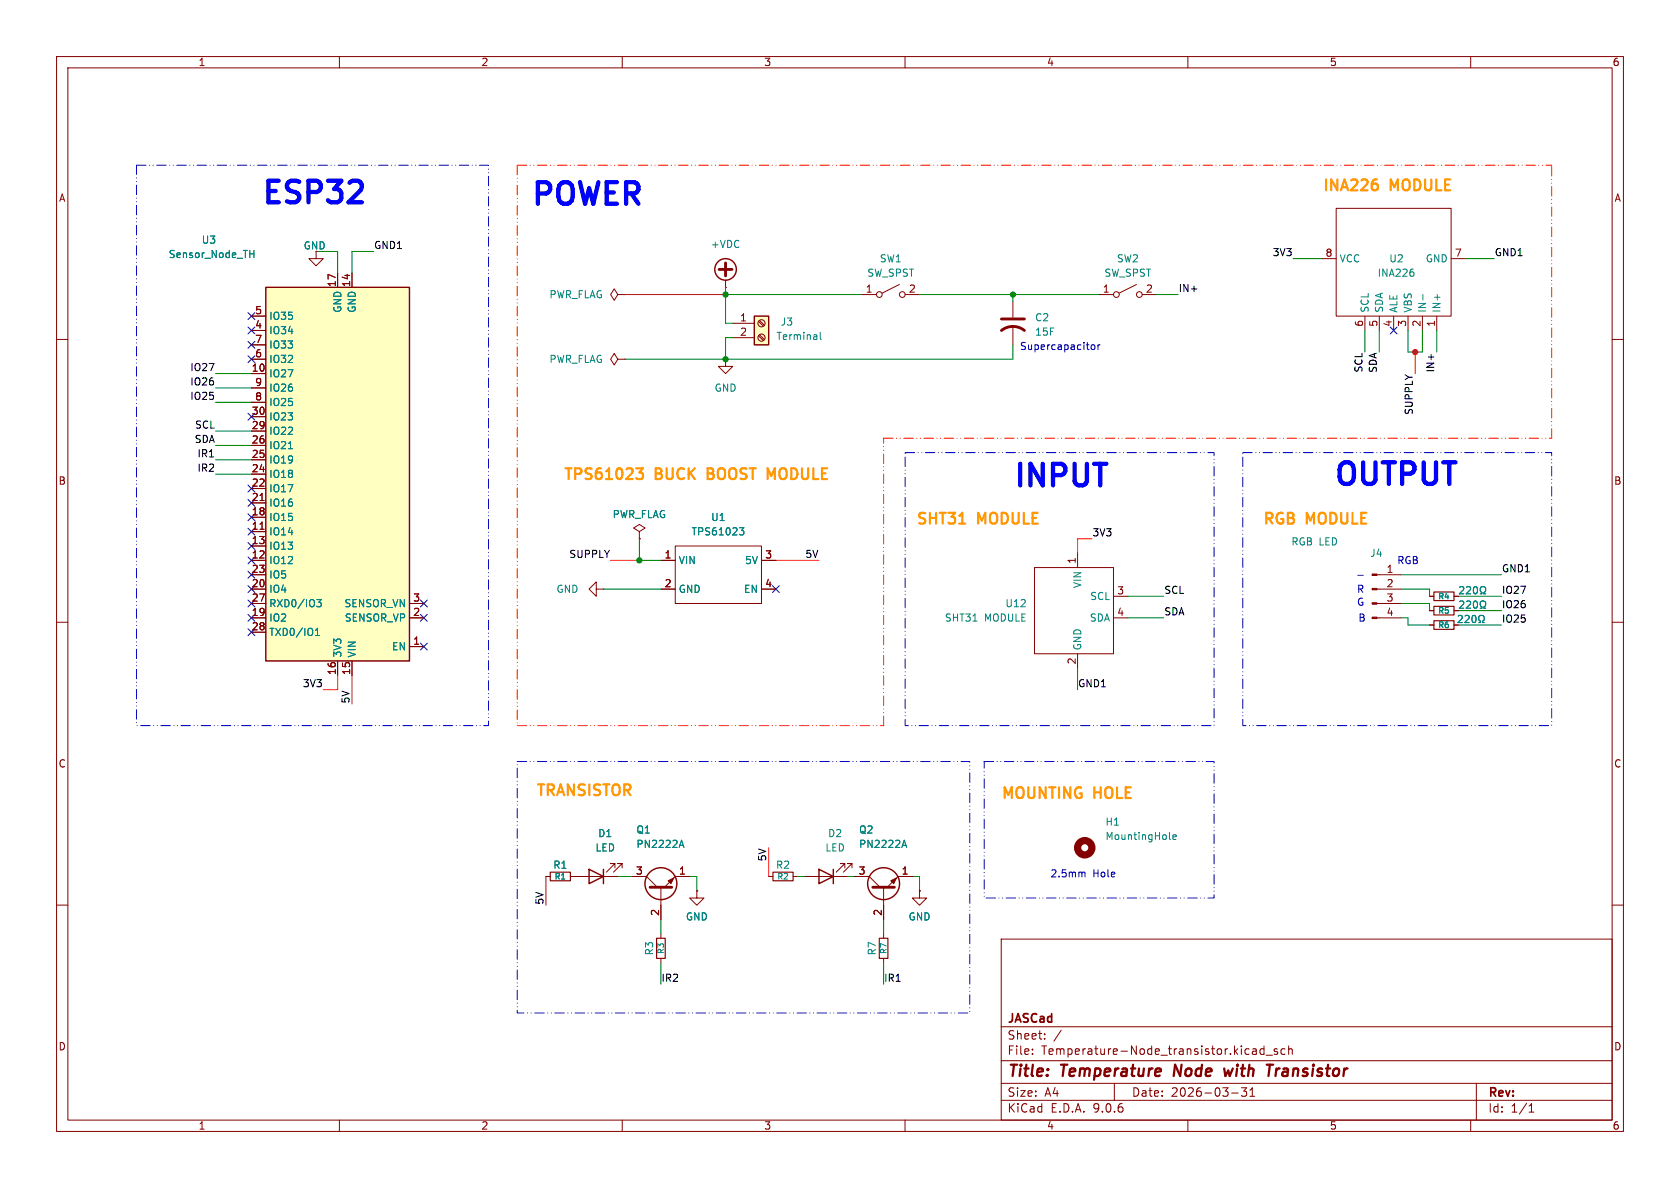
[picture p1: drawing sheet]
<svg xmlns="http://www.w3.org/2000/svg" width="297mm" height="210mm" viewBox="0 0 297 210" stroke-linecap="round" stroke-linejoin="round" font-family="sans-serif">
<g fill="none" stroke="#840000" stroke-width=".18">
<path d="M10 10h277v190h-277zM12 12h273v186h-273zM60 10v2M110 10v2M160 10v2M210 10v2M260 10v2M236.2 36.8h20.3v19.1h-20.3zM55.9 44.5v1.2h1.2l-1.2 1.3-1.3-1.3h1.3M109.2 52.1l-.6-1-.7 1 .7 1 .6-1h1.3M110.5 52.1h.1M128.3 50.8h.1"/>
<path d="M128.3 49.5v1.3M179.1 53.3v2.8M179.1 57.7v3.3M233.7 45.7h2.5M241.3 55.9v2.5M243.8 55.9v2.5M246.4 55.9v2.5M248.9 55.9v2.5M251.5 55.9v2.5M254 55.9v2.5M256.5 45.7h2.6M10 60h2"/>
<path d="M109.2 63.5l-.6-1-.7 1 .7 1 .6-1h1.3M110.5 63.5h.1M285 60h2M113 94l1-.7-1-.6-1 .6 1 .7v1.3M113 95.3h.1M116.8 99.1h2.6M119.4 96.5h15.2v10.2h-15.2zM134.6 99.1h2.6M190.5 97.8v2.5M10 110h2M105.4 104.1v-1.2l-1.3 1.2 1.3 1.3v-1.3h1.3M106.7 104.1h.1"/>
<path d="M116.8 104.1h2.6M134.6 104.1h2.6M182.9 100.3h13.9v15.3h-13.9zM190.5 115.6v2.5M196.8 105.4h2.6M196.8 109.2h2.6M252.7 110.5h.8M257 110.5h.8M285 110h2M111.8 154.9h2.5l1.9 1.9M116.8 156.8v5.8M121.9 154.9h-2.5l-1.9 1.9"/>
<path d="M10 160h2M116.8 165.1v.8M116.8 169.4v.8M156.2 165.1v.8M156.2 169.4v.8M177 166h108v32h-108zM285 160h2M60 198v2M110 198v2M160 198v2M177 194.5h108M177 191.5h108"/>
<path d="M177 187.5h108M177 181.5h108M182.5 186.3v.1M182.5 185.5v.1M184.7 183.6v.1M184.7 182.8v.1M187.6 182.1l-1.3 2M197 191.5v3M210 198v2M217.7 193.2h1.2M219.5 192.3h.9l-.5 .6 .4 .1v.7l-.2 .1h-.4l-.2-.1M221 193.8h.8"/>
<path d="M221 192.7l.4-.4v1.5M221.9 185.4l.2 .2v.8M222.1 186.3l-.5 .1M222.1 185.8h-.5M223.5 185.5l-.5-.1-.3 .3v.4l.2 .2h.6M223.5 184.9v1.5M223.8 186.5h1.2M225.8 185.5l-.3-.1-.3 .2 .1 .2 .5 .2v.3h-.6M227.2 185.5l-.5-.1-.2 .3v.4l.1 .2h.6M227.8 185.5l.2-.1 .4 .1 .1 .9M227.8 184.9v1.5M260 198v2"/>
<path d="M261 191.5v6.5M270.3 196.6h.9M270.3 195.5l.4-.4v1.5"/>
</g>
<path d="M207.7 188.2l-.2 2M216.4 188.9l.2 1.3 .5-.9 .3 .9 .5-1.3M223.9 188.2h1.2M225.7 188.9l-.2 1.3M226 188.9l-.4 .4" fill="none" stroke="#840000" stroke-width=".4"/>
<path d="M253.5 109.7h3.5v1.6h-3.5zM116.1 165.9h1.5v3.5h-1.5zM155.4 165.9h1.6v3.5h-1.6z" fill="none" stroke="#840000" stroke-width=".2"/>
<path d="M127.1 47.6h2.3M128.3 46.5v2.3M177 58.4a3.3 3.3 0 0 1 4.1 0M177 56.4h4.1M114.9 156.8h3.8" fill="none" stroke="#840000" stroke-width=".51"/>
<g fill="none" stroke="#840000" stroke-width=".25">
<circle cx="128.3" cy="47.6" r="1.9"/>
<circle cx="116.8" cy="156.2" r="2.82"/>
</g>
<path d="M249.9 48.1l.1 .2-.1 .5M251.6 52.1v.9M130.7 93.3h.8l-.4 .5 .3 .1 .1 .4-.2 .3h-.4M172 109.8h.7M257.8 108.9l.5-.1 .2 .3-.8 1h.8M259 108.9l.5-.1 .2 .3-.8 1h.8M260.3 108.9l.2-.1a.68 .68 0 0 1 .5 .6 .68 .68 0 0 1-.5 .7l-.2-.2-.1-.3zM261.4 110.1h.3v-.3a.54 .54 0 0 1-.2-.7 .54 .54 0 0 1 .7-.3 .58 .58 0 0 1-.1 1v.3h.3M120.2 149.4h.6M120.5 148.5l.4 1.3M206.7 148.2l.2 .2M207.4 148l.6-.1-.1-.3h-.4l-.1 .1v.6h.5" fill="none" stroke="#008484" stroke-width=".18"/>
<circle cx="191.8" cy="149.9" r="1.27" fill="none" stroke="#840000" stroke-width="1.3"/>
<path d="M118.1 155.7l1-.5-.5 1z" fill="#840000" stroke="#840000" stroke-width=".18"/>
<path d="M47 50.8h25.4v66h-25.4z" fill="#ffffc2"/>
<g fill="none" stroke="#840000" stroke-width=".25">
<path d="M47 50.8h25.4v66h-25.4zM104.1 153.7l2.6 1.2-2.6 1.3zM106.7 153.7v2.5M144.8 153.7l2.5 1.2-2.5 1.3zM147.3 153.7v2.5"/>
<circle cx="156.2" cy="156.2" r="2.82"/>
</g>
<g fill="none" stroke="#840000" stroke-width=".18">
<path d="M44.4 58.4h2.6M44.4 55.9h2.6M59.7 48.3v2.5M62.2 48.3v2.5M152.4 52.1h2.5M159 50.3l-3 1.5M160 52.1h2.6M194.3 52.1h2.5M200.9 50.3l-3 1.5M201.9 52.1h2.6M44.4 78.7h2.6M44.4 76.2h2.6"/>
<path d="M44.4 73.7h2.6M44.4 71.1h2.6M44.4 68.6h2.6M44.4 66h2.6M44.4 63.5h2.6M44.4 61h2.6M128.3 63.5v1.3h1.2l-1.2 1.2-1.3-1.2h1.3M128.3 63.5h.1M44.4 99.1h2.6M44.4 96.5h2.6M44.4 94h2.6M44.4 91.4h2.6"/>
<path d="M44.4 88.9h2.6M44.4 86.4h2.6M44.4 83.8h2.6M44.4 81.3h2.6M46 93.6h.7M46 88.5h.7M44.4 109.2h2.6M44.4 106.7h2.6M44.4 111.8h2.6M44.4 104.1h2.6M44.4 101.6h2.6M59.7 116.8v2.6"/>
<path d="M62.2 116.8v2.6M72.4 114.3h2.5M72.4 109.2h2.5M72.4 106.7h2.5M252.7 105.4h.8M252.7 108h.8M257 105.4h.8M257 108h.8M96.5 154.9h.8M100.8 154.9h8.4M108.7 153.4v-.7h-.8h.8l-1.5 1.5M110 153.4v-.7h-.8h.8l-1.5 1.5"/>
<path d="M123.2 157.5v1.3h1.3l-1.3 1.2-1.3-1.2h1.3M123.2 157.5h.1M135.9 154.9h.8M140.2 154.9h.8M142.2 154.9h7.7M149.4 153.4v-.7h-.8h.8l-1.6 1.5M150.6 153.4v-.7h-.7h.7l-1.5 1.5M151.1 154.9h2.6l1.9 1.9M156.2 156.8v5.8M161.3 154.9h-2.6l-1.9 1.9"/>
<circle cx="155.4" cy="52.1" r=".51"/>
<circle cx="159.5" cy="52.1" r=".51"/>
<circle cx="197.4" cy="52.1" r=".51"/>
<circle cx="201.4" cy="52.1" r=".51"/>
</g>
<g fill="none" stroke="#008484" stroke-width=".18">
<path d="M44.2 44.9h.7M44.9 44.3v1.2M51 79.3h.7M55.8 112.3h.7M55.8 111.4l.3-.3v1.2M56 106h.8l-.4 .5 .3 .1v.5l-.2 .2-.4-.1M258.1 103.8l.4-.1 .3 .4-.8 .9h.8M258.1 106.4l.4-.2 .3 .4-.8 .9h.8M259.3 103.8l.4-.1 .3 .4-.8 .9h.8M259.3 106.4l.4-.2 .3 .4-.8 .9h.8M260.6 103.8l.2-.1a.68 .68 0 0 1 .4 .6 .68 .68 0 0 1-.4 .7l-.2-.1-.1-.4zM260.6 106.4l.2-.2a.68 .68 0 0 1 .4 .7 .68 .68 0 0 1-.4 .6l-.2-.1-.1-.4z"/>
<path d="M261.7 105h.3v-.3a.54 .54 0 0 1-.3-.7 .54 .54 0 0 1 .8-.2 .58 .58 0 0 1-.2 .9v.3h.3M261.7 107.5h.3v-.2a.54 .54 0 0 1-.3-.8 .54 .54 0 0 1 .8-.2 .58 .58 0 0 1-.2 1v.2h.3M159.6 149.4h.6M159.9 148.5l.4 1.3"/>
</g>
<path d="M154.3 156.8h3.8" fill="none" stroke="#840000" stroke-width=".51"/>
<path d="M157.5 155.7l1-.5-.5 1z" fill="#840000" stroke="#840000" stroke-width=".18"/>
<path d="M253.5 104.6h3.5v1.6h-3.5zM253.5 107.2h3.5v1.5h-3.5zM97.3 154.2h3.5v1.5h-3.5zM136.7 154.2h3.5v1.5h-3.5z" fill="none" stroke="#840000" stroke-width=".2"/>
<path d="M133.3 55.9h2.6v5.1h-2.6z" fill="#ffffc2"/>
<path d="M133.3 55.9h2.6v5.1h-2.6z" fill="none" stroke="#840000" stroke-width=".25"/>
<g fill="none" stroke="#840000" stroke-width=".18">
<path d="M44.4 58.4h2.6M44.4 55.9h2.6M59.7 48.3v2.5M62.2 48.3v2.5M129.5 57.2h3.8M129.5 59.7h3.8M134.1 56.8l.9 .9M134.1 59.4l.9 .8M134.3 56.6l.8 .9M134.3 59.2l.8 .8M44.4 78.7h2.6M44.4 76.2h2.6"/>
<path d="M44.4 73.7h2.6M44.4 71.1h2.6M44.4 68.6h2.6M44.4 66h2.6M44.4 63.5h2.6M44.4 61h2.6M44.4 99.1h2.6M44.4 96.5h2.6M44.4 94h2.6M44.4 91.4h2.6M44.4 88.9h2.6M44.4 86.4h2.6"/>
<path d="M44.4 83.8h2.6M44.4 81.3h2.6M46 93.6h.7M46 88.5h.7M113 95.3h.1M116.8 99.1h2.6M134.6 99.1h2.6M44.4 101.6h2.6M44.4 104.1h2.6M44.4 106.7h2.6M44.4 109.2h2.6M44.4 111.8h2.6"/>
<path d="M59.7 116.8v2.6M62.2 116.8v2.6M72.4 106.7h2.5M72.4 109.2h2.5M72.4 114.3h2.5M116.8 104.1h2.6M134.6 104.1h2.6M243.4 101.6h4.2M243.4 104.1h4.2M243.4 106.7h4.2M243.4 109.2h4.2M252.7 110.5h.8"/>
<path d="M252.7 108h.8M252.7 105.4h.8M257 110.5h.8M257 108h.8M257 105.4h.8M96.5 154.9h.8M100.8 154.9h3.3M106.7 154.9h2.5M111.8 154.9h2.5M119.4 154.9h2.5M123.2 157.5h.1M151.1 154.9h2.6"/>
<path d="M158.7 154.9h2.6M162.6 157.5v1.3h1.2l-1.2 1.2-1.3-1.2h1.3M162.6 157.5h.1M116.8 160v2.6M156.2 160v2.6"/>
<circle cx="134.6" cy="57.1" r=".63"/>
<circle cx="134.6" cy="59.7" r=".63"/>
</g>
<g fill="none" stroke="#008484" stroke-width=".18">
<path d="M44.2 44.9h.7M44.9 44.3v1.2M145 58.7v1.1l.2 .2M51 79.3h.7M130.7 93.3h.8l-.4 .5 .3 .1 .1 .4-.2 .3h-.4M55.8 112.3h.7M55.8 111.4l.3-.3v1.2M56 106h.8l-.4 .5 .3 .1v.5l-.2 .2-.4-.1M257.8 108.9l.5-.1 .2 .3-.8 1h.8M258.1 106.4l.4-.2 .3 .4-.8 .9h.8M258.1 103.8l.4-.1 .3 .4-.8 .9h.8M259 108.9l.5-.1 .2 .3-.8 1h.8"/>
<path d="M259.3 106.4l.4-.2 .3 .4-.8 .9h.8M259.3 103.8l.4-.1 .3 .4-.8 .9h.8M260.3 108.9l.2-.1a.68 .68 0 0 1 .5 .6 .68 .68 0 0 1-.5 .7l-.2-.2-.1-.3zM260.6 103.8l.2-.1a.68 .68 0 0 1 .4 .6 .68 .68 0 0 1-.4 .7l-.2-.1-.1-.4zM260.6 106.4l.2-.2a.68 .68 0 0 1 .4 .7 .68 .68 0 0 1-.4 .6l-.2-.1-.1-.4zM261.4 110.1h.3v-.3a.54 .54 0 0 1-.2-.7 .54 .54 0 0 1 .7-.3 .58 .58 0 0 1-.1 1v.3h.3M261.7 107.5h.3v-.2a.54 .54 0 0 1-.3-.8 .54 .54 0 0 1 .8-.2 .58 .58 0 0 1-.2 1v.2h.3M261.7 105h.3v-.3a.54 .54 0 0 1-.3-.7 .54 .54 0 0 1 .8-.2 .58 .58 0 0 1-.2 .9v.3h.3M120.2 149.4h.6M120.5 148.5l.4 1.3M159.6 149.4h.6M159.9 148.5l.4 1.3"/>
</g>
<g fill="#840000" stroke="#840000" stroke-width=".18">
<path d="M242.6 101.5h.8v.2h-.8z"/>
<path d="M242.6 104h.8v.3h-.8z"/>
<path d="M242.6 106.6h.8v.2h-.8z"/>
<path d="M242.6 109.1h.8v.2h-.8z"/>
</g>
<path d="M265.8 103.6v1.3M265.8 106.2v1.2M265.8 108.7v1.3M266.6 106.2h.1a.43 .43 0 0 1 .5 .4v.4a.42 .42 0 0 1-.4 .5 .42 .42 0 0 1-.4-.5v-.4zM266.6 103.7l.1-.1a.43 .43 0 0 1 .5 .5v.4a.42 .42 0 0 1-.4 .4 .42 .42 0 0 1-.4-.4v-.4zM266.6 108.8l.1-.1a.43 .43 0 0 1 .5 .4v.5a.42 .42 0 0 1-.4 .4 .42 .42 0 0 1-.4-.4v-.5zM267.7 106.3l.5-.1 .2 .3-.8 .9h.8M267.7 103.7l.5-.1 .2 .4-.8 .9h.8M267.7 108.8l.5-.1 .2 .4-.8 .9h.8M268.9 103.6h.8l-.5 1.3M269.5 106.2h-.3a.86 .86 0 0 0 0 1.2l.4-.1v-.4l-.2-.2h-.4l-.1 .2M269.6 108.7h-.6l-.1 .6 .2-.1 .4 .1 .1 .1v.5l-.2 .1-.5-.1" fill="none" stroke="#000" stroke-width=".18"/>
<path d="M91.4 29.2h182.9M91.4 29.2v99.1M156.2 77.5h118.1M274.3 77.5v-48.3M91.4 128.3h64.8M156.2 128.3v-50.8" fill="none" stroke="#f00" stroke-width=".18" stroke-dasharray="1.7 .6 0 .6 0 .6"/>
<g fill="none" stroke="#008400" stroke-width=".18">
<path d="M55.9 44.5h3.8v3.8M66 44.5h-3.8v3.8M128.3 52.1h24.1M128.3 50.8v6.4h1.2M129.5 59.7h-1.2v3.8M162.6 52.1h31.7M179.1 52.1v1.2M204.5 52.1h3.8M228.6 45.7h5.1M241.3 58.4v3.8M243.8 58.4v3.8M248.9 58.4v3.8h2.6v-3.8"/>
<path d="M254 58.4v3.8M259.1 45.7h5.1M38.1 71.1h6.3M38.1 78.7h6.3M38.1 76.2h6.3M38.1 66h6.3M38.1 68.6h6.3M179.1 61v2.5h-68.6M38.1 83.8h6.3M38.1 81.3h6.3M113 95.3v3.8h3.8M106.7 104.1h10.1"/>
<path d="M190.5 118.1v3.8M199.4 105.4h6.3M199.4 109.2h6.3M247.6 104.1h5.1v1.3M247.6 106.7h5.1v1.3M247.6 109.2h1.3v1.3h3.8M247.6 101.6h17.8M257.8 105.4h7.6M257.8 110.5h7.6M257.8 108h7.6M109.2 154.9h2.6M121.9 154.9h1.3v2.6"/>
<path d="M141 154.9h1.2M149.9 154.9h1.2M161.3 154.9h1.3v2.6M116.8 162.6v2.5M116.8 170.2v3.8M156.2 162.6v2.5M156.2 170.2v3.8"/>
</g>
<path d="M110.5 52.1h17.8M250.2 62.2v3.8M107.9 99.1h5.1M137.2 99.1h7.6M193 95.3h-2.5v2.5M59.7 119.4v2.5h-2.6M62.2 119.4v5.1M96.5 154.9v5.1M135.9 149.9v5" fill="none" stroke="#f00" stroke-width=".18"/>
<g fill="none" stroke="#000084" stroke-width=".18">
<path d="M43.8 57.8l1.3 1.2M43.8 55.3l1.3 1.2M45.1 57.8l-1.3 1.2M45.1 55.3l-1.3 1.2M245.8 57.8l1.2 1.2M247 57.8l-1.2 1.2M43.8 73.1l1.3 1.2M43.8 62.9l1.3 1.2M43.8 60.4l1.3 1.2M45.1 73.1l-1.3 1.2M45.1 62.9l-1.3 1.2M45.1 60.4l-1.3 1.2"/>
<path d="M43.8 88.3l1.3 1.2M43.8 93.4l1.3 1.2M43.8 95.9l1.3 1.2M43.8 90.8l1.3 1.2M43.8 98.5l1.3 1.2M43.8 85.8l1.3 1.2M45.1 88.3l-1.3 1.2M45.1 93.4l-1.3 1.2M45.1 95.9l-1.3 1.2M45.1 90.8l-1.3 1.2M45.1 98.5l-1.3 1.2M45.1 85.8l-1.3 1.2"/>
<path d="M43.8 101l1.3 1.2M43.8 106.1l1.3 1.2M43.8 103.5l1.3 1.2M43.8 111.2l1.3 1.2M43.8 108.6l1.3 1.2M45.1 101l-1.3 1.2M45.1 106.1l-1.3 1.2M45.1 103.5l-1.3 1.2M45.1 111.2l-1.3 1.2M45.1 108.6l-1.3 1.2M74.3 106.1l1.2 1.2M74.3 108.6l1.2 1.2"/>
<path d="M74.3 113.7l1.2 1.2M75.5 106.1l-1.2 1.2M75.5 108.6l-1.2 1.2M75.5 113.7l-1.2 1.2M136.6 103.5l1.2 1.2M137.8 103.5l-1.2 1.2"/>
</g>
<path d="M61.6 35.8h2.4M63.8 32.3l.2 .4-.2 .9" fill="none" stroke="#00f" stroke-width=".76"/>
<path d="M193 61h.3l.3 .2v.4l-.3 .2-.3-.1-.1-.1zM194.1 61v.8M194.5 61l-.4 .2M240.1 101.7h.9M191.5 154.2l.3 .2v.6" fill="none" stroke="#0000c2" stroke-width=".18"/>
<path d="M243.4 32.5l.2 .3v.5l-.2 .2M112.5 82.8h1.2l-.7 .7a.52 .52 0 0 1 .7 .4v.4l-.2 .3-.7 .1M135.7 82.8l.6 1.3 .7-1.3M169.6 92.6h1.1" fill="none" stroke="#f90" stroke-width=".38"/>
<path d="M24.1 29.2h62.3v99.1h-62.3zM160 80h54.6v48.3h-54.6zM219.7 80h54.6v48.3h-54.6zM91.4 134.6h80v44.5h-80zM174 134.6h40.6v24.2h-40.6z" fill="none" stroke="#0000c2" stroke-width=".18" stroke-dasharray="1.7 .6 0 .6 0 .6"/>
<g fill="#008400" stroke="#008400" stroke-width=".18">
<circle cx="179.1" cy="52.1" r=".46"/>
<circle cx="128.3" cy="52.1" r=".46"/>
<circle cx="128.3" cy="63.5" r=".46"/>
<circle cx="113" cy="99.1" r=".46"/>
</g>
<circle cx="250.2" cy="62.2" r=".46" fill="#f00" stroke="#f00" stroke-width=".18"/>
<g font-size="5.3" fill="#00f">
<text x="45.8" y="37.1">ESP32</text>
<text x="93.4" y="37.3">POWER</text>
<text x="178.7" y="87.1">INPUT</text>
<text x="235.3" y="86.9">OUTPUT</text>
</g>
<g font-size="2.8" fill="#840000">
<text x="178" y="190.9">Title:</text>
<text x="187.7" y="190.9">Temperature</text>
<text x="208.4" y="190.9">Node</text>
<text x="218.1" y="190.9">with</text>
<text x="226.4" y="190.9">Transistor</text>
</g>
<g font-size="2.7" fill="#f90">
<text x="233.6" y="34.3">INA226</text>
<text x="245.8" y="34.3">MODULE</text>
<text x="99.4" y="85.3">TPS61023</text>
<text x="115.9" y="85.3">BUCK</text>
<text x="125.8" y="85.3">BOOST</text>
<text x="137.2" y="85.3">MODULE</text>
<text x="161.8" y="93.2">SHT31</text>
<text x="172.9" y="93.2">MODULE</text>
<text x="223" y="93.2">RGB</text>
<text x="231" y="93.2">MODULE</text>
<text x="94.6" y="141.2">TRANSISTOR</text>
<text x="176.8" y="141.7">MOUNTING</text>
<text x="193.4" y="141.7">HOLE</text>
</g>
<g font-size="2.1" fill="#840000">
<text x="178" y="184">Sheet:</text>
<text x="178" y="181.2">JASCad</text>
<text x="178" y="186.7">File:</text>
<text x="184.1" y="186.7">Temperature-Node_transistor.kicad_sch</text>
<text x="178" y="196.9">KiCad</text>
<text x="178" y="194.1">Size:</text>
<text x="184.7" y="194.1">A4</text>
<text x="185.7" y="196.9">E.D.A.</text>
<text x="193.3" y="196.9">9.0.6</text>
<text x="200" y="194.1">Date:</text>
<text x="207" y="194.1">2026-03-31</text>
<text x="263" y="194.3">Rev:</text>
<text x="263" y="196.9">Id:</text>
<text x="267.1" y="196.9">1/1</text>
</g>
<g font-size="1.8" fill="#840000">
<text x="35" y="11.9">1</text>
<text x="85" y="11.9">2</text>
<text x="135" y="11.9">3</text>
<text x="185" y="11.9">4</text>
<text x="235" y="11.9">5</text>
<text x="285" y="11.9">6</text>
<text x="10.3" y="35.9">A</text>
<text x="285.3" y="35.9">A</text>
<text x="53.6" y="44.3">GND</text>
<text x="234.2" y="45.5">8</text>
<text x="257.1" y="45.5">7</text>
<text x="59.4" y="50.8" transform="rotate(-90 59.4 50.8)">17</text>
<text x="62" y="50.8" transform="rotate(-90 62 50.8)">14</text>
<text x="153" y="51.8">1</text>
<text x="160.6" y="51.8">2</text>
<text x="194.9" y="51.8">1</text>
<text x="202.5" y="51.8">2</text>
<text x="45" y="58.2">4</text>
<text x="45" y="55.6">5</text>
<text x="130.7" y="56.9">1</text>
<text x="130.7" y="59.4">2</text>
<text x="241" y="57.9" transform="rotate(-90 241 57.9)">6</text>
<text x="243.6" y="57.9" transform="rotate(-90 243.6 57.9)">5</text>
<text x="246.1" y="57.9" transform="rotate(-90 246.1 57.9)">4</text>
<text x="248.7" y="57.9" transform="rotate(-90 248.7 57.9)">3</text>
<text x="251.2" y="57.9" transform="rotate(-90 251.2 57.9)">2</text>
<text x="253.7" y="57.9" transform="rotate(-90 253.7 57.9)">1</text>
<text x="44.4" y="65.8">10</text>
<text x="45" y="63.2">6</text>
<text x="45" y="60.7">7</text>
<text x="45" y="70.9">8</text>
<text x="45" y="68.3">9</text>
<text x="44.4" y="75.9">29</text>
<text x="44.4" y="73.4">30</text>
<text x="44.4" y="83.6">24</text>
<text x="44.4" y="81">25</text>
<text x="44.4" y="78.5">26</text>
<text x="10.3" y="85.9">B</text>
<text x="44.4" y="88.6">21</text>
<text x="44.4" y="86.1">22</text>
<text x="285.3" y="85.9">B</text>
<text x="44.4" y="93.7">11</text>
<text x="44.4" y="91.2">18</text>
<text x="44.4" y="101.3">23</text>
<text x="44.4" y="98.8">12</text>
<text x="44.4" y="96.3">13</text>
<text x="117.4" y="98.8">1</text>
<text x="135.2" y="98.8">3</text>
<text x="190.2" y="99.8" transform="rotate(-90 190.2 99.8)">1</text>
<text x="245" y="101.3">1</text>
<text x="44.4" y="106.4">27</text>
<text x="44.4" y="103.9">20</text>
<text x="73" y="106.4">3</text>
<text x="117.4" y="103.9">2</text>
<text x="135.2" y="103.9">4</text>
<text x="197.4" y="105.2">3</text>
<text x="245" y="103.9">2</text>
<text x="245" y="106.4">3</text>
<text x="44.4" y="111.5">28</text>
<text x="44.4" y="109">19</text>
<text x="73" y="109">2</text>
<text x="197.4" y="109">4</text>
<text x="245" y="109">4</text>
<text x="59.4" y="119.4" transform="rotate(-90 59.4 119.4)">16</text>
<text x="62" y="119.4" transform="rotate(-90 62 119.4)">15</text>
<text x="73" y="114">1</text>
<text x="190.2" y="117.5" transform="rotate(-90 190.2 117.5)">2</text>
<text x="10.3" y="135.9">C</text>
<text x="285.3" y="135.9">C</text>
<text x="112.3" y="154.7">3</text>
<text x="119.9" y="154.7">1</text>
<text x="151.7" y="154.7">3</text>
<text x="159.3" y="154.7">1</text>
<text x="116.6" y="162" transform="rotate(-90 116.6 162)">2</text>
<text x="156" y="162" transform="rotate(-90 156 162)">2</text>
<text x="10.3" y="185.9">D</text>
<text x="285.3" y="185.9">D</text>
<text x="35" y="199.9">1</text>
<text x="85" y="199.9">2</text>
<text x="135" y="199.9">3</text>
<text x="185" y="199.9">4</text>
<text x="235" y="199.9">5</text>
<text x="285" y="199.9">6</text>
</g>
<g font-size="1.8" fill="#008484">
<text x="29.7" y="45.8">Sensor_Node_TH</text>
<text x="35.6" y="43.3">U3</text>
<text x="125.6" y="44">+VDC</text>
<text x="155.4" y="46.6">SW1</text>
<text x="197.4" y="46.6">SW2</text>
<text x="236.7" y="46.6">VCC</text>
<text x="245.5" y="46.6">U2</text>
<text x="252" y="46.6">GND</text>
<text x="97" y="52.9">PWR_FLAG</text>
<text x="153.2" y="49.1">SW_SPST</text>
<text x="195.1" y="49.1">SW_SPST</text>
<text x="243.5" y="49.1">INA226</text>
<text x="47.5" y="59.3">IO34</text>
<text x="47.5" y="56.7">IO35</text>
<text x="60.6" y="55.4" transform="rotate(-90 60.6 55.4)">GND</text>
<text x="63.1" y="55.4" transform="rotate(-90 63.1 55.4)">GND</text>
<text x="137.9" y="57.8">J3</text>
<text x="182.9" y="57">C2</text>
<text x="182.9" y="59.5">15F</text>
<text x="242.2" y="55.4" transform="rotate(-90 242.2 55.4)">SCL</text>
<text x="244.7" y="55.4" transform="rotate(-90 244.7 55.4)">SDA</text>
<text x="247.2" y="55.4" transform="rotate(-90 247.2 55.4)">ALE</text>
<text x="249.8" y="55.4" transform="rotate(-90 249.8 55.4)">VBS</text>
<text x="252.3" y="55.4" transform="rotate(-90 252.3 55.4)">IN-</text>
<text x="254.9" y="55.4" transform="rotate(-90 254.9 55.4)">IN+</text>
<text x="47.5" y="64.4">IO32</text>
<text x="47.5" y="61.8">IO33</text>
<text x="97" y="64.4">PWR_FLAG</text>
<text x="137.2" y="60.3">Terminal</text>
<text x="47.5" y="72">IO25</text>
<text x="47.5" y="69.4">IO26</text>
<text x="47.5" y="66.9">IO27</text>
<text x="126.2" y="69.4">GND</text>
<text x="47.5" y="77.1">IO22</text>
<text x="47.5" y="74.5">IO23</text>
<text x="47.5" y="82.1">IO19</text>
<text x="47.5" y="79.6">IO21</text>
<text x="47.5" y="89.8">IO16</text>
<text x="47.5" y="87.2">IO17</text>
<text x="47.5" y="84.7">IO18</text>
<text x="47.5" y="94.8">IO14</text>
<text x="47.5" y="92.3">IO15</text>
<text x="108.2" y="91.8">PWR_FLAG</text>
<text x="122.2" y="94.8">TPS61023</text>
<text x="125.6" y="92.3">U1</text>
<text x="47.5" y="99.9">IO12</text>
<text x="47.5" y="97.4">IO13</text>
<text x="119.9" y="99.9">VIN</text>
<text x="131.6" y="99.9">5V</text>
<text x="228.2" y="96.6">RGB LED</text>
<text x="242.1" y="98.7">J4</text>
<text x="47.5" y="107.5">RXD0/IO3</text>
<text x="47.5" y="105">IO4</text>
<text x="47.5" y="102.5">IO5</text>
<text x="60.8" y="107.5">SENSOR_VN</text>
<text x="98.3" y="105">GND</text>
<text x="119.9" y="105">GND</text>
<text x="131.4" y="105">EN</text>
<text x="177.6" y="107.5">U12</text>
<text x="191.4" y="104.1" transform="rotate(-90 191.4 104.1)">VIN</text>
<text x="192.6" y="106.3">SCL</text>
<text x="47.5" y="112.6">TXD0/IO1</text>
<text x="47.5" y="110.1">IO2</text>
<text x="60.9" y="110.1">SENSOR_VP</text>
<text x="166.9" y="110.1">SHT31</text>
<text x="174" y="110.1">MODULE</text>
<text x="192.6" y="110.1">SDA</text>
<text x="60.6" y="116.3" transform="rotate(-90 60.6 116.3)">3V3</text>
<text x="63.1" y="116.3" transform="rotate(-90 63.1 116.3)">VIN</text>
<text x="69.2" y="115.2">EN</text>
<text x="191.4" y="115.1" transform="rotate(-90 191.4 115.1)">GND</text>
<text x="105.7" y="148.2">D1</text>
<text x="112.4" y="147.5">Q1</text>
<text x="146.3" y="148.2">D2</text>
<text x="151.8" y="147.5">Q2</text>
<text x="195.3" y="146.2">H1</text>
<text x="195.3" y="148.7">MountingHole</text>
<text x="97.7" y="153.8">R1</text>
<text x="105.2" y="150.7">LED</text>
<text x="112.4" y="150.1">PN2222A</text>
<text x="137.1" y="153.8">R2</text>
<text x="145.8" y="150.7">LED</text>
<text x="151.8" y="150.1">PN2222A</text>
<text x="121.2" y="162.9">GND</text>
<text x="160.5" y="162.9">GND</text>
<text x="115.7" y="169" transform="rotate(-90 115.7 169)">R3</text>
<text x="155" y="169" transform="rotate(-90 155 169)">R7</text>
</g>
<g font-size="1.8">
<text x="66" y="44.1">GND1</text>
<text x="224.9" y="45.4">3V3</text>
<text x="264.2" y="45.4">GND1</text>
<text x="208.3" y="51.7">IN+</text>
<text x="33.5" y="65.7">IO27</text>
<text x="241" y="65.9" transform="rotate(-90 241 65.9)">SCL</text>
<text x="253.7" y="65.9" transform="rotate(-90 253.7 65.9)">IN+</text>
<text x="33.5" y="68.2">IO26</text>
<text x="33.5" y="70.8">IO25</text>
<text x="243.5" y="66" transform="rotate(-90 243.5 66)">SDA</text>
<text x="34.4" y="75.9">SCL</text>
<text x="249.8" y="73.4" transform="rotate(-90 249.8 73.4)">SUPPLY</text>
<text x="34.3" y="78.4">SDA</text>
<text x="34.8" y="83.5">IR2</text>
<text x="34.8" y="80.9">IR1</text>
<text x="193" y="94.9">3V3</text>
<text x="100.6" y="98.7">SUPPLY</text>
<text x="142.3" y="98.7">5V</text>
<text x="265.4" y="101.3">GND1</text>
<text x="205.7" y="105.1">SCL</text>
<text x="205.7" y="108.9">SDA</text>
<text x="53.4" y="121.6">3V3</text>
<text x="61.9" y="124.5" transform="rotate(-90 61.9 124.5)">5V</text>
<text x="190.5" y="121.6">GND1</text>
<text x="135.5" y="152.4" transform="rotate(-90 135.5 152.4)">5V</text>
<text x="96.2" y="160" transform="rotate(-90 96.2 160)">5V</text>
<text x="116.8" y="173.6">IR2</text>
<text x="156.2" y="173.6">IR1</text>
</g>
<g font-size="1.8" fill="#0000c2">
<text x="180.2" y="62.1">Supercapacitor</text>
<text x="246.9" y="99.9">RGB</text>
<text x="239.8" y="105">R</text>
<text x="239.8" y="107.3">G</text>
<text x="240.1" y="110.1">B</text>
<text x="185.6" y="155.3">2.5mm</text>
<text x="193.2" y="155.3">Hole</text>
</g>
<g font-size="1.4" fill="#008484">
<text x="254.2" y="106.1">R4</text>
<text x="254.2" y="111.2">R6</text>
<text x="254.2" y="108.7">R5</text>
<text x="97.9" y="155.7">R1</text>
<text x="137.3" y="155.7">R2</text>
<text x="117.6" y="168.8" transform="rotate(-90 117.6 168.8)">R3</text>
<text x="156.9" y="168.8" transform="rotate(-90 156.9 168.8)">R7</text>
</g>
</svg>
